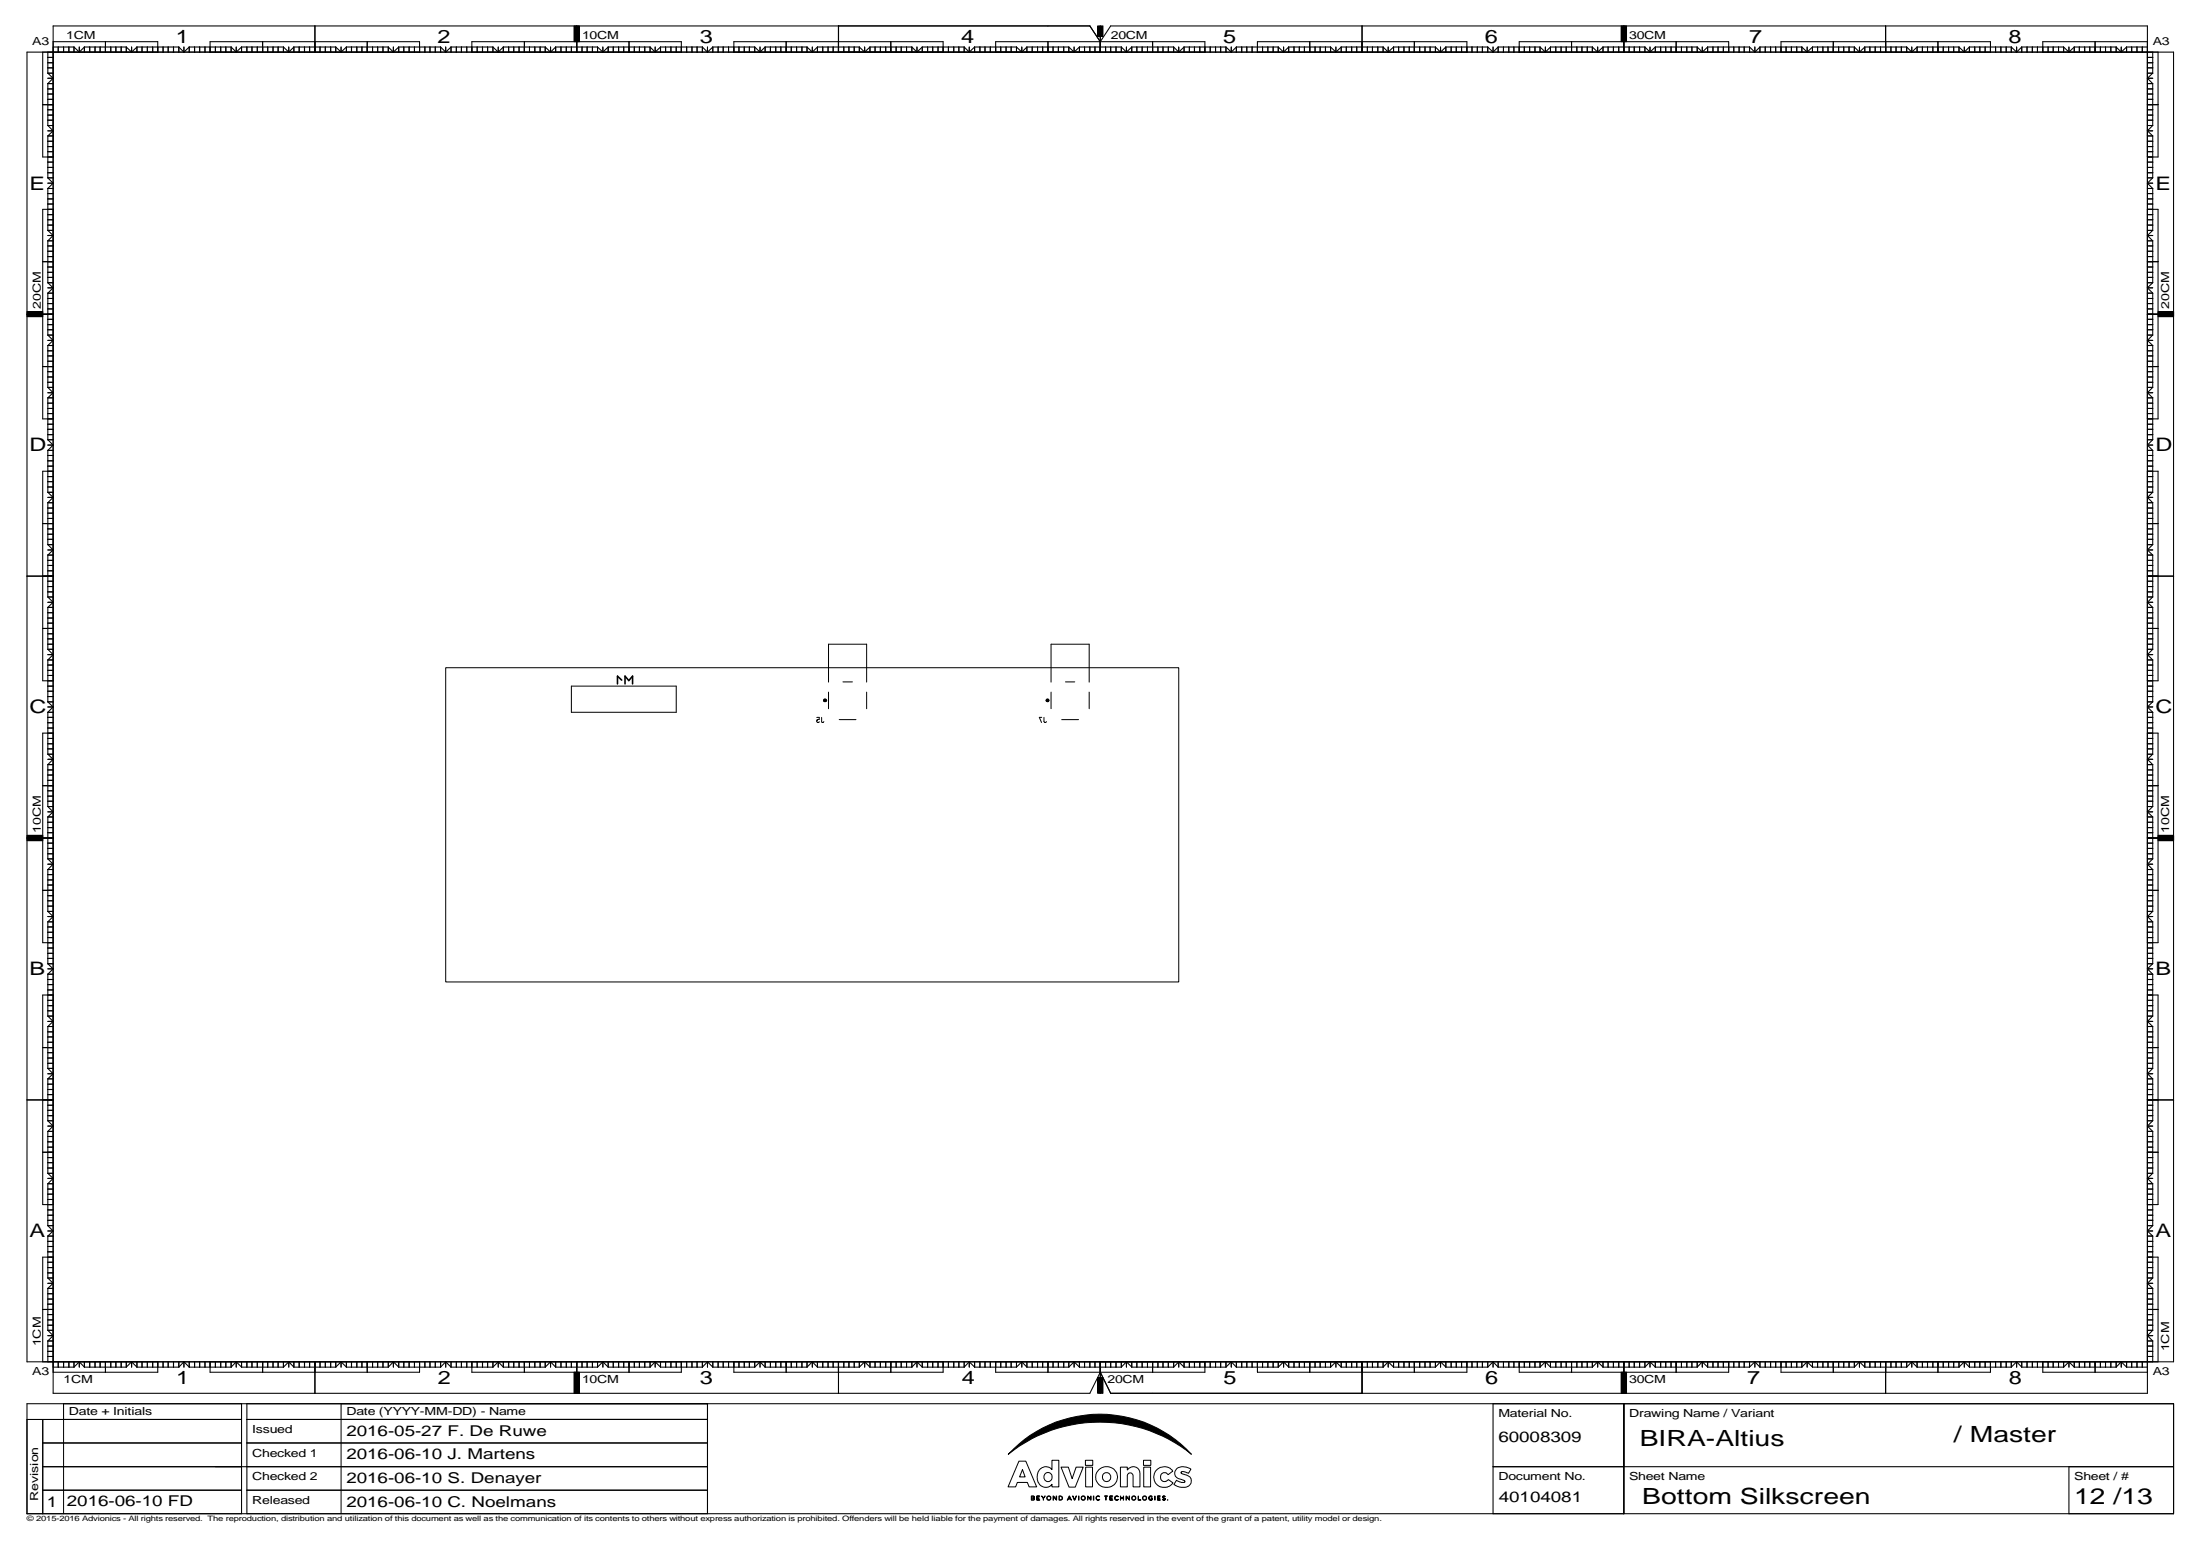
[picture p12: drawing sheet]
<svg xmlns="http://www.w3.org/2000/svg" width="420mm" height="297mm" viewBox="0 0 420 297" stroke-linecap="round" stroke-linejoin="round" font-family="sans-serif">
<g fill="none" stroke="#000" stroke-width=".19">
<path d="M85.1 127.5h140v60h-140zM109.1 131h20v5h-20zM156 136.9h.5v.4l-.4 .1M156.1 137.4h.1M156.1 137.4l-.1 .1 .1 .4h.3l.1-.1M156.9 136.9l.1 1 .3-.1M157.4 133.6h.3v.3h-.3zM158.2 130.2v-7.2h7.3v7.2M158.2 132.1v3.2M160.3 137.4h3.2M161 130.2h1.8M165.5 132.1v3.2"/>
<path d="M199 136.9h-.5l.4 1M199.4 136.9v.9l.1 .1 .3-.1M199.9 133.6h.3v.3h-.3zM200.7 130.2v-7.2h7.3v7.2M200.7 132.1v3.2M202.8 137.4h3.2M203.5 130.2h1.8M208 132.1v3.2M12.1 271v18M65.1 271v18M192.6 277.6a23.8 23.8 0 0 1 34.9 0 28 28 0 0 0-34.9 0zM194.6 278.9h1.3l2.1 4.9h-1.5l-.3-.8h-1.9l-.3 .8h-1.5z"/>
<path d="M207.3 278.8h1.4v.9h-1.4zM218.4 278.8h1.4v.9h-1.4zM195.3 280.5l.5 1.4h-1.1zM197 285.6h.5l.1 .2-.2 .2a.21 .21 0 0 1 .2 .2 .21 .21 0 0 1-.2 .2h-.4zM197 285.6l.4 .1 .1 .2-.5 .1zM197 286h.4l.1 .2-.5 .1zM198 285.6h.6h-.5v.4h.4h-.4v.3l.5 .1h-.6zM198.7 280.4a1.53 1.53 0 0 1 2 0l.2 .1v-1.7h1.3v5h-1.3v-.5l-.4 .4a1.7 1.7 0 0 1-1.8-.2 1.7 1.7 0 0 1-.6-1.8l.1-.6zM198.9 285.6l.4 .4 .3-.4-.3 .4v.4v-.4zM201.1 285.6l.6 .7 .1-.7v.8l-.6-.7-.1 .7zM202.3 285.6h.2a.4 .4 0 0 1 .4 .3 .4 .4 0 0 1-.3 .5h-.3zM202.3 285.6l.3 .1a.3 .3 0 0 1 .3 .1 .3 .3 0 0 1-.1 .4l-.5 .1z"/>
<path d="M202.6 280.1h1.4l.8 2.2 .7-2.2h1.4l-1.6 3.8h-1.1zM204.2 285.6l.4 .8-.1-.2h-.5l-.2 .2zM204.2 285.7l.3 .4h-.5zM204.8 285.6l.4 .7 .4-.7-.3 .8zM206 285.6l.1 .8zM207.3 280.1h1.3v3.7h-1.3zM207.7 285.6l.6 .7 .1-.7v.8l-.6-.7-.1 .7zM208.8 285.6l.1 .8zM209.5 285.6h.4l.1 .1h-.5l-.1 .5 .2 .1h.4l-.4 .1-.2-.2-.1-.4zM209.8 280.6a2.06 2.06 0 0 1 2.9-.2 2.06 2.06 0 0 1 .2 2.9 2.06 2.06 0 0 1-2.9 .2 1.98 1.98 0 0 1-.2-2.9zM210.9 285.6h.6h-.3v.8v-.8zM212 285.6h.5h-.5v.4h.5h-.5v.3l.5 .1h-.5z"/>
<path d="M214 280.1h1.3v.4a1.31 1.31 0 0 1 1.5-.5 1.31 1.31 0 0 1 .9 1.2v2.6h-1.3v-2.2l-.4-.4h-.4l-.3 .4v2.2h-1.3zM214 285.6v.4h.5l.1-.4v.8l-.1-.4h-.5v.4zM215 285.6l.6 .7 .1-.7v.8l-.6-.7-.1 .7zM217.4 285.6v.7l.5 .1h-.5zM218.4 280.1h1.3v3.7h-1.3zM219.5 285.6l.5 .1h-.5l.1 .6h.4v-.3h-.2h.3v.3l-.5 .1a.45 .45 0 0 1-.1-.8zM220.5 285.6l.1 .8zM220.8 280.8a1.98 1.98 0 0 1 3.2 0l-.9 .7-.4-.3-.5-.1-.5 .5v.8l.3 .3 .6 .1 .5-.4 .9 .7-.5 .5-.4 .2a2.07 2.07 0 0 1-2-.3 2.06 2.06 0 0 1-.3-2.7zM221.1 285.6h.5h-.5v.4h.5h-.5v.3l.5 .1h-.5zM222.1 285.6l.4 .1h-.4l.1 .2 .3 .1v.3h-.5h.5v-.3l-.5-.1zM223 286.3v.1zM224.7 280.4a2.46 2.46 0 0 1 2.7 .1l-.4 .8-.9-.4h-.4a.26 .26 0 0 0-.1 .4 .26 .26 0 0 0 .3 .1 1.72 1.72 0 0 1 1.6 1.3 1.31 1.31 0 0 1-1.2 1.2h-1l-1.1-.5 .5-.8 .9 .4h.6l.1-.1a1.13 1.13 0 0 0-1.1-.6 1.11 1.11 0 0 1-.5-1.9z"/>
<circle cx="200.1" cy="281.9" r=".83"/>
<circle cx="200.3" cy="286" r=".37"/>
<circle cx="200.3" cy="286" r=".42"/>
<circle cx="206.9" cy="286" r=".35"/>
<circle cx="206.9" cy="286" r=".4"/>
<circle cx="211.3" cy="282" r=".83"/>
<circle cx="213.3" cy="286" r=".38"/>
<circle cx="216.5" cy="286" r=".34"/>
<circle cx="216.5" cy="286" r=".4"/>
<circle cx="218.6" cy="286" r=".36"/>
<circle cx="218.6" cy="286" r=".42"/>
</g>
<g fill="none" stroke="#000" stroke-width=".2">
<path d="M5.2 9.9h409.9v250.1h-409.9zM8.2 9.9v20.1h1.9M8.2 20h1.9M9.1 9.9v4.1M9.1 16v8M9.1 16h1M9.1 17h1M9.1 17.9h1M9.1 13h1M9.1 14h1M9.1 11h1M9.1 12h1"/>
<path d="M9.1 14.9h1M9.1 19h1M9.1 14l1 .9M10.1 9h4M10.1 8h20v1.9M10.1 5h198l2 3 2-3h198v261h-198l-2-4-2 4h-198zM10.1 14.9l-1 1.1M11.1 9v.9M12.1 9v.9M13.2 9v.9M14.1 9v.9M14.1 9l1 .9"/>
<path d="M15.1 9v.9M16.1 9h8M16.1 9v.9M16.1 9l-1 .9M17.1 9v.9M18.1 9v.9M19.1 9v.9M20.1 8v1.9M21.2 9v.9M22.1 9v.9M23.1 9v.9M24.1 9v.9"/>
<path d="M24.1 9l1 .9M25.1 9v.9M26.2 9h8M26.2 9v.9M26.2 9l-1.1 .9M27.1 9v.9M28.1 9v.9M29.2 9v.9M31.1 9v.9M32.1 9v.9M33.1 9v.9M34.2 9l.9 .9"/>
<path d="M34.2 9v.9M35.1 9v.9M36.1 9h8M36.1 9v.9M36.1 9l-1 .9M37.2 9v.9M38.1 9v.9M39.1 9v.9M40.1 9.9v-1.9h40v1.9M41.1 9v.9M42.2 9v.9M43.1 9v.9"/>
<path d="M44.1 9v.9M44.1 9l1 .9M45.1 9v.9M46.1 9h8M46.1 9l-1 .9M46.1 9v.9M47.1 9v.9M48.1 9v.9M49.1 9v.9M50.2 8v1.9M51.1 9v.9M52.1 9v.9"/>
<path d="M53.1 9v.9M54.1 9v.9M54.1 9l1 .9M55.1 9v.9M56.1 9h8M56.1 9v.9M56.1 9l-1 .9M57.1 9v.9M58.2 9v.9M59.1 9v.9M60.1 5v4.9M61.1 9v.9"/>
<path d="M62.1 9v.9M63.1 9v.9M64.1 9v.9M64.1 9l1 .9M65.1 9v.9M66.2 9h8M66.2 9v.9M66.2 9l-1.1 .9M67.1 9v.9M68.1 9v.9M69.1 9v.9M70.1 8v1.9"/>
<path d="M71.2 9v.9M72.1 9v.9M73.1 9v.9M74.2 9v.9M74.2 9l.9 .9M75.1 9v.9M76.1 9h8M76.1 9v.9M76.1 9l-1 .9M77.1 9v.9M78.1 9v.9M79.2 9v.9"/>
<path d="M81.1 9v.9M82.1 9v.9M83.1 9v.9M84.1 9v.9M84.1 9l1 .9M85.1 9v.9M86.1 9h8M86.1 9v.9M86.1 9l-1 .9M87.2 9v.9M88.1 9v.9M89.1 9v.9"/>
<path d="M90.1 9.9v-1.9h40v1.9M91.1 9v.9M92.1 9v.9M93.1 9v.9M94.1 9v.9M94.1 9l1.1 .9M95.2 9v.9M96.1 9h8M96.1 9v.9M96.1 9l-.9 .9M97.1 9v.9M98.1 9v.9"/>
<path d="M99.1 9v.9M100.1 8v1.9M101.1 9v.9M102.1 9v.9M103.2 9v.9M104.1 9l1 .9M104.1 9v.9M105.1 9v.9M106.1 9h8M106.1 9v.9M106.1 9l-1 .9M107.1 9v.9"/>
<path d="M108.2 9v.9M109.1 9v.9M109.6 5h1v3h-1zM110.1 5v4.9M111.2 9v.9M112.1 9v.9M113.1 9v.9M114.1 9v.9M114.1 9l1 .9M115.1 9v.9M116.2 9h8M116.2 9v.9"/>
<path d="M116.2 9l-1.1 .9M117.1 9v.9M118.1 9v.9M119.1 9v.9M120.1 8v1.9M121.1 9v.9M122.1 9v.9M123.1 9v.9M124.2 9l.9 .9M124.2 9v.9M125.1 9v.9M126.1 9h8"/>
<path d="M126.1 9v.9M126.1 9l-1 .9M127.1 9v.9M128.1 9v.9M129.1 9v.9M131.1 9v.9M132.2 9v.9M133.1 9v.9M134.1 9l1 .9M134.1 9v.9M135.1 9v.9M136.1 9h8"/>
<path d="M136.1 9l-1 .9M136.1 9v.9M137.1 9v.9M138.1 9v.9M139.1 9v.9M140.2 9.9v-1.9h39.9v1.9M141.1 9v.9M142.1 9v.9M143.1 9v.9M144.1 9l1 .9M144.1 9v.9M145.1 9v.9"/>
<path d="M146.1 9h8M146.1 9l-1 .9M146.1 9v.9M147.1 9v.9M148.2 9v.9M149.1 9v.9M150.1 8v1.9M151.1 9v.9M152.1 9v.9M153.2 9v.9M154.1 9v.9M154.1 9l1 .9"/>
<path d="M155.1 9v.9M156.1 9h8M156.1 9v.9M156.1 9l-1 .9M157.1 9v.9M158.1 9v.9M159.1 9v.9M160.1 5v4.9M161.2 9v.9M162.1 9v.9M163.1 9v.9M164.1 9v.9"/>
<path d="M164.1 9l1 .9M165.1 9v.9M166.1 9h8M166.1 9v.9M166.1 9l-1 .9M167.1 9v.9M168.1 9v.9M169.2 9v.9M170.1 8v1.9M171.1 9v.9M172.1 9v.9M173.1 9v.9"/>
<path d="M174.1 9v.9M174.1 9l1 .9M175.1 9v.9M176.1 9h8M176.1 9l-1 .9M176.1 9v.9M177.2 9v.9M178.1 9v.9M179.1 9v.9M181.1 9v.9M182.1 9v.9M183.1 9v.9"/>
<path d="M184.1 9v.9M184.1 9l1 .9M185.1 9v.9M186.1 9h8M186.1 9v.9M186.1 9l-1 .9M187.1 9v.9M188.1 9v.9M189.1 9v.9M190.1 9.9v-1.9h40v1.9M191.1 9v.9M192.1 9v.9"/>
<path d="M193.1 9v.9M194.1 9v.9M194.1 9l1 .9M195.1 9v.9M196.1 9h8M196.1 9v.9M196.1 9l-1 .9M197.1 9v.9M198.2 9v.9M199.1 9v.9M200.1 8v1.9M201.1 9v.9"/>
<path d="M202.1 9v.9M203.1 9v.9M204.1 9v.9M204.1 9l1 .9M205.1 9v.9M206.2 9h8M206.2 9v.9M206.2 9l-1.1 .9M207.1 9v.9M208.1 9v.9M209.1 9v.9M209.6 5h1v1.9h-1z"/>
<path d="M210.1 5v4.9M211.1 9v.9M212.1 9v.9M213.1 9v.9M214.2 9v.9M214.2 9l.9 .9M215.1 9v.9M216.1 9h8M216.1 9v.9M216.1 9l-1 .9M217.1 9v.9M218.1 9v.9"/>
<path d="M219.1 9v.9M220.1 8v1.9M221.1 9v.9M222.1 9v.9M223.1 9v.9M224.1 9l1 .9M224.1 9v.9M225.1 9v.9M226.1 9h8M226.1 9l-1 .9M226.1 9v.9M227.1 9v.9"/>
<path d="M228.1 9v.9M229.1 9v.9M231.1 9v.9M232.1 9v.9M233.1 9v.9M234.1 9l1.1 .9M234.1 9v.9M235.2 9v.9M236.1 9h8M236.1 9l-.9 .9M236.1 9v.9M237.1 9v.9"/>
<path d="M238.1 9v.9M239.1 9v.9M240.1 9.9v-1.9h40.1v1.9M241.1 9v.9M242.1 9v.9M243.2 9v.9M244.1 9l1 .9M244.1 9v.9M245.1 9v.9M246.1 9h8M246.1 9l-1 .9M246.1 9v.9"/>
<path d="M247.1 9v.9M248.1 9v.9M249.1 9v.9M250.1 8v1.9M251.2 9v.9M252.1 9v.9M253.1 9v.9M254.1 9v.9M254.1 9l1 .9M255.1 9v.9M256.1 9h8M256.1 9v.9"/>
<path d="M256.1 9l-1 .9M257.1 9v.9M258.1 9v.9M259.1 9v.9M260.1 5v4.9M261.1 9v.9M262.1 9v.9M263.1 9v.9M264.1 9l1 .9M264.1 9v.9M265.1 9v.9M266.1 9h8"/>
<path d="M266.1 9l-1 .9M266.1 9v.9M267.1 9v.9M268.1 9v.9M269.1 9v.9M270.1 8v1.9M271.1 9v.9M272.1 9v.9M273.1 9v.9M274.1 9l1 .9M274.1 9v.9M275.1 9v.9"/>
<path d="M276.1 9h8M276.1 9l-1 .9M276.1 9v.9M277.1 9v.9M278.1 9v.9M279.1 9v.9M281.1 9v.9M282.1 9v.9M283.1 9v.9M284.1 9l1 .9M284.1 9v.9M285.1 9v.9"/>
<path d="M286.1 9h8M286.1 9v.9M286.1 9l-1 .9M287.1 9v.9M288.2 9v.9M289.1 9v.9M290.1 9.9v-1.9h40v1.9M291.1 9v.9M292.1 9v.9M293.1 9v.9M294.1 9v.9M294.1 9l1 .9"/>
<path d="M295.1 9v.9M296.1 9h8M296.1 9v.9M296.1 9l-1 .9M297.1 9v.9M298.1 9v.9M299.1 9v.9M300.1 8v1.9M301.1 9v.9M302.1 9v.9M303.1 9v.9M304.1 9l1 .9"/>
<path d="M304.1 9v.9M305.1 9v.9M306.1 9h8M306.1 9l-1 .9M306.1 9v.9M307.1 9v.9M308.1 9v.9M309.1 9v.9M309.6 5h1v3h-1zM310.1 5v4.9M311.1 9v.9M312.1 9v.9"/>
<path d="M313.1 9v.9M314.1 9v.9M314.1 9l1 .9M315.1 9v.9M316.1 9h8M316.1 9v.9M316.1 9l-1 .9M317.1 9v.9M318.1 9v.9M319.1 9v.9M320.1 8v1.9M321.1 9v.9"/>
<path d="M322.1 9v.9M323.1 9v.9M324.1 9l1 .9M324.1 9v.9M325.1 9v.9M326.1 9h8M326.1 9l-1 .9M326.1 9v.9M327.1 9v.9M328.1 9v.9M329.1 9v.9M331.1 9v.9"/>
<path d="M332.1 9v.9M333.1 9v.9M334.1 9l1 .9M334.1 9v.9M335.1 9v.9M336.1 9h8M336.1 9l-1 .9M336.1 9v.9M337.1 9v.9M338.1 9v.9M339.1 9v.9M340.1 9.9v-1.9h40v1.9"/>
<path d="M341.1 9v.9M342.1 9v.9M343.1 9v.9M344.1 9l1 .9M344.1 9v.9M345.1 9v.9M346.1 9h8M346.1 9l-1 .9M346.1 9v.9M347.1 9v.9M348.1 9v.9M349.1 9v.9"/>
<path d="M350.1 8v1.9M351.1 9v.9M352.1 9v.9M353.1 9v.9M354.1 9v.9M354.1 9l1 .9M355.1 9v.9M356.1 9h8M356.1 9v.9M356.1 9l-1 .9M357.1 9v.9M358.1 9v.9"/>
<path d="M359.1 9v.9M360.1 5v4.9M361.1 9v.9M362.1 9v.9M363.1 9v.9M364.1 9v.9M364.1 9l1 .9M365.1 9v.9M366.1 9h8M366.1 9v.9M366.1 9l-1 .9M367.1 9v.9"/>
<path d="M368.1 9v.9M369.1 9v.9M370.1 8v1.9M371.1 9v.9M372.1 9v.9M373.1 9v.9M374.1 9v.9M374.1 9l1 .9M375.1 9v.9M376.1 9h8M376.1 9v.9M376.1 9l-1 .9"/>
<path d="M377.1 9v.9M378.1 9v.9M379.1 9v.9M381.1 9v.9M382.1 9v.9M383.1 9v.9M384.1 9v.9M384.1 9l1 .9M385.1 9v.9M386.1 9h8M386.1 9v.9M386.1 9l-1 .9"/>
<path d="M387.1 9v.9M388.1 9v.9M389.1 9v.9M391.1 9v.9M392.1 9v.9M393.1 9v.9M394.1 9v.9M394.1 9l1 .9M395.1 9v.9M396.1 9h8M396.1 9l-1 .9M396.1 9v.9"/>
<path d="M397.1 9v.9M398.1 9v.9M399.1 9v.9M400.1 8v1.9M401.1 9v.9M402.1 9v.9M403.1 9v.9M404.1 9v.9M404.1 9l1 .9M405.1 9v.9M406.1 9h4M406.1 9v.9"/>
<path d="M406.1 9l-1 .9M407.1 9v.9M408.1 9v.9M409.1 9v.9M410.1 8h-20v1.9M410.1 14.9l1 1.1M410.1 16h1M410.1 17h1M410.1 17.9h1M410.1 13h1M410.1 14h1M410.1 11h1"/>
<path d="M410.1 12h1M410.1 14.9h1M410.1 20h2M410.1 19h1M411.1 9.9v4.1M411.1 16v8M411.1 14l-1 .9M412.1 9.9v20.1h-2M9.1 26v8M9.1 36v8M9.1 36h1M9.1 37h1"/>
<path d="M9.1 38h1M9.1 33h1M9.1 34h1M9.1 30.9h1M9.1 32h1M9.1 35h1M9.1 29h1M9.1 28h1M9.1 26h1M9.1 27h1M9.1 21h1M9.1 22h1"/>
<path d="M9.1 22.9h1M9.1 34l1 1M9.1 24h1M9.1 38.9h1M9.1 25h1M9.1 24l1 1M10.1 40h-1.9v40h1.9M10.1 35l-1 1M10.1 25l-1 1M410.1 40h2v40h-2M410.1 35l1 1M410.1 36h1"/>
<path d="M410.1 37h1M410.1 38h1M410.1 33h1M410.1 34h1M410.1 30.9h1M410.1 32h1M410.1 35h1M410.1 29h1M410.1 28h1M410.1 26h1M410.1 27h1M410.1 21h1"/>
<path d="M410.1 22h1M410.1 22.9h1M410.1 24h1M410.1 38.9h1M410.1 25l1 1M410.1 25h1M411.1 26v8M411.1 36v8M411.1 34l-1 1M411.1 24l-1 1M5.2 59.5h3v1h-3zM5.2 60h4.9"/>
<path d="M8.2 50h1.9M9.1 46v8M9.1 56v8M9.1 49h1M9.1 48h1M9.1 46h1M9.1 46.9h1M9.1 42h1M9.1 43h1M9.1 41h1M9.1 56h1M9.1 57h1"/>
<path d="M9.1 58h1M9.1 53h1M9.1 54h1M9.1 51h1M9.1 52h1M9.1 54.9h1M9.1 44l1 1M9.1 44h1M9.1 45h1M9.1 54l1 .9M9.1 59h1M10.1 45l-1 1"/>
<path d="M10.1 54.9l-1 1.1M410.1 60h5M410.1 49h1M410.1 50h2M410.1 48h1M410.1 46h1M410.1 46.9h1M410.1 42h1M410.1 43h1M410.1 41h1M410.1 54.9l1 1.1M410.1 56h1"/>
<path d="M410.1 57h1M410.1 58h1M410.1 53h1M410.1 54h1M410.1 51h1M410.1 52h1M410.1 54.9h1M410.1 44h1M410.1 45h1M410.1 59h1M410.1 45l1 1M411.1 46v8"/>
<path d="M411.1 56v8M411.1 54l-1 .9M411.1 44l-1 1M412.1 59.5h3v1h-3zM8.2 70h1.9M9.1 74l1 1M9.1 74h1M9.1 66v8M9.1 75.9v8M9.1 72h1M9.1 71h1M9.1 67.9h1"/>
<path d="M9.1 67h1M9.1 75h1M9.1 75.9h1M9.1 61h1M9.1 79h1M9.1 78h1M9.1 73h1M9.1 62.9h1M9.1 62h1M9.1 77h1M9.1 69h1M9.1 64h1"/>
<path d="M9.1 64l1 1M9.1 65h1M9.1 66h1M10.1 75l-1 .9M10.1 65l-1 1M410.1 74h1M410.1 72h1M410.1 71h1M410.1 67.9h1M410.1 67h1M410.1 75h1M410.1 75.9h1"/>
<path d="M410.1 61h1M410.1 70h2M410.1 79h1M410.1 78h1M410.1 73h1M410.1 62.9h1M410.1 62h1M410.1 77h1M410.1 69h1M410.1 64h1M410.1 65h1M410.1 66h1"/>
<path d="M410.1 65l1 1M410.1 75l1 .9M411.1 66v8M411.1 75.9v8M411.1 64l-1 1M411.1 74l-1 1M8.2 99.9h1.9M9.1 86v8M9.1 96v8M9.1 87h1M9.1 86h1M9.1 94l1 1"/>
<path d="M9.1 94h1M9.1 99h1M9.1 98h1M9.1 97h1M9.1 93h1M9.1 95h1M9.1 96h1M9.1 83h1M9.1 82h1M9.1 89h1M9.1 88h1M9.1 91.9h1"/>
<path d="M9.1 91h1M9.1 85h1M9.1 83.9h1M9.1 81h1M9.1 83.9l1 1.1M10.1 90h-1.9v40h1.9M10.1 95l-1 1M10.1 85l-1 1M410.1 99.9h2M410.1 90h2v40h-2M410.1 87h1M410.1 86h1"/>
<path d="M410.1 94h1M410.1 99h1M410.1 98h1M410.1 97h1M410.1 93h1M410.1 95h1M410.1 96h1M410.1 83h1M410.1 82h1M410.1 89h1M410.1 88h1M410.1 91.9h1"/>
<path d="M410.1 91h1M410.1 85h1M410.1 83.9h1M410.1 81h1M410.1 85l1 1M410.1 95l1 1M411.1 83.9l-1 1.1M411.1 86v8M411.1 96v8M411.1 94l-1 1M5.2 110h4.9M8.2 120h1.9"/>
<path d="M9.1 106v8M9.1 116v8M9.1 104l1 1M9.1 104h1M9.1 109h1M9.1 107.9h1M9.1 107h1M9.1 106h1M9.1 105h1M9.1 103h1M9.1 102h1M9.1 101h1"/>
<path d="M9.1 115h1M9.1 114h1M9.1 111h1M9.1 112h1M9.1 113h1M9.1 117h1M9.1 118h1M9.1 116h1M9.1 119h1M9.1 114l1 1M10.1 105l-1 1M10.1 115l-1 1"/>
<path d="M410.1 104h1M410.1 109h1M410.1 107.9h1M410.1 107h1M410.1 106h1M410.1 105h1M410.1 110h5M410.1 103h1M410.1 102h1M410.1 101h1M410.1 105l1 1M410.1 120h2"/>
<path d="M410.1 115h1M410.1 114h1M410.1 111h1M410.1 112h1M410.1 113h1M410.1 117h1M410.1 118h1M410.1 115l1 1M410.1 116h1M410.1 119h1M411.1 106v8M411.1 116v8"/>
<path d="M411.1 104l-1 1M411.1 114l-1 1M9.1 126v8M9.1 136v8M9.1 121h1M9.1 122h1M9.1 123h1M9.1 126h1M9.1 127h1M9.1 128h1M9.1 128.9h1M9.1 135h1"/>
<path d="M9.1 134h1M9.1 131h1M9.1 132h1M9.1 133h1M9.1 136.9h1M9.1 138h1M9.1 136h1M9.1 134l1 1M9.1 124h1M9.1 139h1M9.1 125h1M9.1 124l1 1"/>
<path d="M10.1 140h-1.9v40h1.9M10.1 135l-1 1M10.1 125l-1 1M410.1 140h2v40h-2M410.1 121h1M410.1 122h1M410.1 123h1M410.1 126h1M410.1 127h1M410.1 128h1M410.1 128.9h1M410.1 135h1"/>
<path d="M410.1 134h1M410.1 131h1M410.1 132h1M410.1 133h1M410.1 136.9h1M410.1 138h1M410.1 135l1 1M410.1 136h1M410.1 124h1M410.1 139h1M410.1 125h1M410.1 125l1 1"/>
<path d="M411.1 126v8M411.1 136v8M411.1 134l-1 1M411.1 124l-1 1M5.2 159.5h3v1h-3zM5.2 160h4.9M8.2 150h1.9M9.1 146v8M9.1 156v8M9.1 155h1M9.1 154h1M9.1 151h1"/>
<path d="M9.1 152h1M9.1 153h1M9.1 157h1M9.1 158h1M9.1 156h1M9.1 141h1M9.1 142h1M9.1 143h1M9.1 146h1M9.1 147h1M9.1 148h1M9.1 149h1"/>
<path d="M9.1 144l1 .9M9.1 144h1M9.1 144.9h1M9.1 154l1 1M9.1 159h1M10.1 144.9l-1 1.1M10.1 155l-1 1M410.1 160h5M410.1 155h1M410.1 154h1M410.1 151h1M410.1 152h1"/>
<path d="M410.1 153h1M410.1 157h1M410.1 158h1M410.1 155l1 1M410.1 156h1M410.1 150h2M410.1 141h1M410.1 142h1M410.1 143h1M410.1 146h1M410.1 147h1M410.1 148h1"/>
<path d="M410.1 149h1M410.1 144h1M410.1 144.9h1M410.1 159h1M410.1 144.9l1 1.1M411.1 146v8M411.1 156v8M411.1 154l-1 1M411.1 144l-1 .9M412.1 159.5h3v1h-3zM8.2 170h1.9M9.1 166v8"/>
<path d="M9.1 176v8M9.1 171h1M9.1 172h1M9.1 173h1M9.1 176h1M9.1 177h1M9.1 178h1M9.1 179h1M9.1 165h1M9.1 164h1M9.1 161h1M9.1 162h1"/>
<path d="M9.1 163h1M9.1 167h1M9.1 168h1M9.1 166h1M9.1 169h1M9.1 174h1M9.1 175h1M9.1 164l1 1M9.1 174l1 1M10.1 165l-1 1M10.1 175l-1 1M410.1 170h2"/>
<path d="M410.1 171h1M410.1 172h1M410.1 173h1M410.1 176h1M410.1 177h1M410.1 178h1M410.1 179h1M410.1 165h1M410.1 164h1M410.1 161h1M410.1 162h1M410.1 163h1"/>
<path d="M410.1 167h1M410.1 168h1M410.1 165l1 1M410.1 166h1M410.1 169h1M410.1 174h1M410.1 175h1M410.1 175l1 1M411.1 166v8M411.1 176v8M411.1 164l-1 1M411.1 174l-1 1"/>
<path d="M8.2 200h1.9M9.1 186v8M9.1 196v8M9.1 191h1M9.1 192h1M9.1 193h1M9.1 196h1M9.1 197h1M9.1 198h1M9.1 199h1M9.1 185h1M9.1 184h1"/>
<path d="M9.1 181h1M9.1 182h1M9.1 183h1M9.1 187h1M9.1 188h1M9.1 186h1M9.1 194l1 1M9.1 194h1M9.1 195h1M9.1 184l1 1M9.1 189h1M10.1 189.9h-1.9v40.1h1.9"/>
<path d="M10.1 195l-1 1M10.1 185l-1 1M410.1 189.9h2v40.1h-2M410.1 200h2M410.1 191h1M410.1 192h1M410.1 193h1M410.1 196h1M410.1 197h1M410.1 198h1M410.1 199h1M410.1 185h1"/>
<path d="M410.1 184h1M410.1 181h1M410.1 182h1M410.1 183h1M410.1 187h1M410.1 188h1M410.1 185l1 1M410.1 186h1M410.1 194h1M410.1 195h1M410.1 189h1M410.1 195l1 1"/>
<path d="M411.1 194l-1 1M411.1 186v8M411.1 196v8M411.1 184l-1 1M5.2 210h4.9M8.2 220h1.9M9.1 206v8M9.1 216v8M9.1 205h1M9.1 204h1M9.1 201h1M9.1 202h1"/>
<path d="M9.1 203h1M9.1 207h1M9.1 208h1M9.1 206h1M9.1 216h1M9.1 217h1M9.1 218h1M9.1 213h1M9.1 214h1M9.1 211h1M9.1 212h1M9.1 215h1"/>
<path d="M9.1 204l1 1M9.1 209h1M9.1 219h1M9.1 214l1 1M10.1 205l-1 1M10.1 215l-1 1M410.1 210h5M410.1 205h1M410.1 204h1M410.1 201h1M410.1 202h1M410.1 203h1"/>
<path d="M410.1 207h1M410.1 208h1M410.1 205l1 1M410.1 206h1M410.1 215l1 1M410.1 216h1M410.1 217h1M410.1 218h1M410.1 213h1M410.1 214h1M410.1 211h1M410.1 212h1"/>
<path d="M410.1 215h1M410.1 220h2M410.1 209h1M410.1 219h1M411.1 206v8M411.1 216v8M411.1 204l-1 1M411.1 214l-1 1M9.1 226v8M9.1 236v8M9.1 236h1M9.1 237h1"/>
<path d="M9.1 238h1M9.1 233h1M9.1 234h1M9.1 231h1M9.1 232h1M9.1 235h1M9.1 229h1M9.1 228h1M9.1 226h1M9.1 227h1M9.1 222h1M9.1 223h1"/>
<path d="M9.1 221h1M9.1 234l1 1M9.1 224h1M9.1 239h1M9.1 225h1M9.1 224l1 1M10.1 240h-1.9v20M10.1 235l-1 1M10.1 225l-1 1M410.1 240h2v20M410.1 235l1 1M410.1 236h1"/>
<path d="M410.1 237h1M410.1 238h1M410.1 233h1M410.1 234h1M410.1 231h1M410.1 232h1M410.1 235h1M410.1 229h1M410.1 228h1M410.1 226h1M410.1 227h1M410.1 222h1"/>
<path d="M410.1 223h1M410.1 221h1M410.1 224h1M410.1 239h1M410.1 225l1 1M410.1 225h1M411.1 226v8M411.1 236v8M411.1 234l-1 1M411.1 224l-1 1M8.2 250h1.9M9.1 246v8"/>
<path d="M9.1 256v4M9.1 249h1M9.1 248h1M9.1 246h1M9.1 247h1M9.1 242h1M9.1 243h1M9.1 241h1M9.1 256h1M9.1 257h1M9.1 258h1M9.1 253h1"/>
<path d="M9.1 254h1M9.1 251h1M9.1 252h1M9.1 255h1M9.1 244l1 1M9.1 244h1M9.1 245h1M9.1 254l1 1M9.1 259h1M10.1 245l-1 1M10.1 255l-1 1M11.1 260v1"/>
<path d="M12.1 260v1M13.2 260v1M14.1 260v1M15.1 260v1M15.1 260l1 1M15.1 260l-1 1M16.1 260v1M17.1 260v1M18.1 260v1M19.1 260v1M20.1 260v2M21.2 260v1"/>
<path d="M22.1 260v1M23.1 260v1M24.1 260v1M25.1 260v1M25.1 260l1.1 1M25.1 260l-1 1M26.2 260v1M27.1 260v1M28.1 260v1M29.2 260v1M30.1 260v2h-20M31.1 260v1"/>
<path d="M32.1 260v1M33.1 260v1M34.2 260v1M35.1 260v1M35.1 260l1 1M35.1 260l-.9 1M36.1 260v1M37.2 260v1M38.1 260v1M39.1 260v1M40.1 260v2h40v-2M41.1 260v1"/>
<path d="M42.2 260v1M43.1 260v1M44.1 260v1M45.1 260v1M45.1 260l1 1M45.1 260l-1 1M46.1 260v1M47.1 260v1M48.1 260v1M49.1 260v1M50.2 260v2M51.1 260v1"/>
<path d="M52.1 260v1M53.1 260v1M54.1 260v1M55.1 260v1M55.1 260l1 1M55.1 260l-1 1M56.1 260v1M57.1 260v1M58.2 260v1M59.1 260v1M60.1 260v6M61.1 260v1"/>
<path d="M62.1 260v1M63.1 260v1M64.1 260v1M65.1 260l-1 1M65.1 260v1M65.1 260l1.1 1M66.2 260v1M67.1 260v1M68.1 260v1M69.1 260v1M70.1 260v2M71.2 260v1"/>
<path d="M72.1 260v1M73.1 260v1M74.2 260v1M75.1 260l-.9 1M75.1 260v1M75.1 260l1 1M76.1 260v1M77.1 260v1M78.1 260v1M79.2 260v1M81.1 260v1M82.1 260v1"/>
<path d="M83.1 260v1M84.1 260v1M85.1 260l-1 1M85.1 260v1M85.1 260l1 1M86.1 260v1M87.2 260v1M88.1 260v1M89.1 260v1M90.1 260v2h40v-2M91.1 260v1M92.1 260v1"/>
<path d="M93.1 260v1M94.1 260v1M95.2 260l-1.1 1M95.2 260v1M95.2 260l.9 1M96.1 260v1M97.1 260v1M98.1 260v1M99.1 260v1M100.1 260v2M101.1 260v1M102.1 260v1"/>
<path d="M103.2 260v1M104.1 260v1M105.1 260v1M105.1 260l1 1M105.1 260l-1 1M106.1 260v1M107.1 260v1M108.2 260v1M109.1 260v1M110.1 260v6M111.2 260v1M112.1 260v1"/>
<path d="M113.1 260v1M114.1 260v1M115.1 260v1M115.1 260l1.1 1M115.1 260l-1 1M116.2 260v1M117.1 260v1M118.1 260v1M119.1 260v1M120.1 260v2M121.1 260v1M122.1 260v1"/>
<path d="M123.1 260v1M124.2 260v1M125.1 260v1M125.1 260l-.9 1M125.1 260l1 1M126.1 260v1M127.1 260v1M128.1 260v1M129.1 260v1M131.1 260v1M132.2 260v1M133.1 260v1"/>
<path d="M134.1 260v1M135.1 260v1M135.1 260l1 1M135.1 260l-1 1M136.1 260v1M137.1 260v1M138.1 260v1M139.1 260v1M140.2 260v2h39.9v-2M141.1 260v1M142.1 260v1M143.1 260v1"/>
<path d="M144.1 260v1M145.1 260v1M145.1 260l1 1M145.1 260l-1 1M146.1 260v1M147.1 260v1M148.2 260v1M149.1 260v1M150.1 260v2M151.1 260v1M152.1 260v1M153.2 260v1"/>
<path d="M154.1 260v1M155.1 260v1M155.1 260l1 1M155.1 260l-1 1M156.1 260v1M157.1 260v1M158.1 260v1M159.1 260v1M160.1 260v6M161.2 260v1M162.1 260v1M163.1 260v1"/>
<path d="M164.1 260v1M165.1 260l-1 1M165.1 260v1M165.1 260l1 1M166.1 260v1M167.1 260v1M168.1 260v1M169.2 260v1M170.1 260v2M171.1 260v1M172.1 260v1M173.1 260v1"/>
<path d="M174.1 260v1M175.1 260v1M175.1 260l1 1M175.1 260l-1 1M176.1 260v1M177.2 260v1M178.1 260v1M179.1 260v1M181.1 260v1M182.1 260v1M183.1 260v1M184.1 260v1"/>
<path d="M185.1 260v1M185.1 260l1 1M185.1 260l-1 1M186.1 260v1M187.1 260v1M188.1 260v1M189.1 260v1M190.1 260v2h40v-2M191.1 260v1M192.1 260v1M193.1 260v1M194.1 260v1"/>
<path d="M195.1 260v1M195.1 260l1 1M195.1 260l-1 1M196.1 260v1M197.1 260v1M198.2 260v1M199.1 260v1M200.1 260v2M201.1 260v1M202.1 260v1M203.1 260v1M204.1 260v1"/>
<path d="M205.1 260l-1 1M205.1 260v1M205.1 260l1.1 1M206.2 260v1M207.1 260v1M208.1 260v1M209.1 260v1M210.1 260v6M211.1 260v1M212.1 260v1M213.1 260v1M214.2 260v1"/>
<path d="M215.1 260l-.9 1M215.1 260v1M215.1 260l1 1M216.1 260v1M217.1 260v1M218.1 260v1M219.1 260v1M220.1 260v2M221.1 260v1M222.1 260v1M223.1 260v1M224.1 260v1"/>
<path d="M225.1 260v1M225.1 260l-1 1M225.1 260l1 1M226.1 260v1M227.1 260v1M228.1 260v1M229.1 260v1M231.1 260v1M232.1 260v1M233.1 260v1M234.1 260v1M235.2 260v1"/>
<path d="M235.2 260l-1.1 1M235.2 260l.9 1M236.1 260v1M237.1 260v1M238.1 260v1M239.1 260v1M240.1 260v2h40.1v-2M241.1 260v1M242.1 260v1M243.2 260v1M244.1 260v1M245.1 260v1"/>
<path d="M245.1 260l-1 1M245.1 260l1 1M246.1 260v1M247.1 260v1M248.1 260v1M249.1 260v1M250.1 260v2M251.2 260v1M252.1 260v1M253.1 260v1M254.1 260v1M255.1 260l-1 1"/>
<path d="M255.1 260v1M255.1 260l1 1M256.1 260v1M257.1 260v1M258.1 260v1M259.1 260v1M260.1 260v6M261.1 260v1M262.1 260v1M263.1 260v1M264.1 260v1M265.1 260v1"/>
<path d="M265.1 260l1 1M265.1 260l-1 1M266.1 260v1M267.1 260v1M268.1 260v1M269.1 260v1M270.1 260v2M271.1 260v1M272.1 260v1M273.1 260v1M274.1 260v1M275.1 260v1"/>
<path d="M275.1 260l1 1M275.1 260l-1 1M276.1 260v1M277.1 260v1M278.1 260v1M279.1 260v1M281.1 260v1M282.1 260v1M283.1 260v1M284.1 260v1M285.1 260v1M285.1 260l1 1"/>
<path d="M285.1 260l-1 1M286.1 260v1M287.1 260v1M288.2 260v1M289.1 260v1M290.1 260v2h40v-2M291.1 260v1M292.1 260v1M293.1 260v1M294.1 260v1M295.1 260v1M295.1 260l1 1"/>
<path d="M295.1 260l-1 1M296.1 260v1M297.1 260v1M298.1 260v1M299.1 260v1M300.1 260v2M301.1 260v1M302.1 260v1M303.1 260v1M304.1 260v1M305.1 260v1M305.1 260l1 1"/>
<path d="M305.1 260l-1 1M306.1 260v1M307.1 260v1M308.1 260v1M309.1 260v1M310.1 260v6M311.1 260v1M312.1 260v1M313.1 260v1M314.1 260v1M315.1 260l-1 1M315.1 260v1"/>
<path d="M315.1 260l1 1M316.1 260v1M317.1 260v1M318.1 260v1M319.1 260v1M320.1 260v2M321.1 260v1M322.1 260v1M323.1 260v1M324.1 260v1M325.1 260v1M325.1 260l1 1"/>
<path d="M325.1 260l-1 1M326.1 260v1M327.1 260v1M328.1 260v1M329.1 260v1M331.1 260v1M332.1 260v1M333.1 260v1M334.1 260v1M335.1 260v1M335.1 260l-1 1M335.1 260l1 1"/>
<path d="M336.1 260v1M337.1 260v1M338.1 260v1M339.1 260v1M340.1 260v2h40v-2M341.1 260v1M342.1 260v1M343.1 260v1M344.1 260v1M345.1 260v1M345.1 260l1 1M345.1 260l-1 1"/>
<path d="M346.1 260v1M347.1 260v1M348.1 260v1M349.1 260v1M350.1 260v2M351.1 260v1M352.1 260v1M353.1 260v1M354.1 260v1M355.1 260v1M355.1 260l1 1M355.1 260l-1 1"/>
<path d="M356.1 260v1M357.1 260v1M358.1 260v1M359.1 260v1M360.1 260v6M361.1 260v1M362.1 260v1M363.1 260v1M364.1 260v1M365.1 260v1M365.1 260l1 1M365.1 260l-1 1"/>
<path d="M366.1 260v1M367.1 260v1M368.1 260v1M369.1 260v1M370.1 260v2M371.1 260v1M372.1 260v1M373.1 260v1M374.1 260v1M375.1 260v1M375.1 260l1 1M375.1 260l-1 1"/>
<path d="M376.1 260v1M377.1 260v1M378.1 260v1M379.1 260v1M381.1 260v1M382.1 260v1M383.1 260v1M384.1 260v1M385.1 260v1M385.1 260l1 1M385.1 260l-1 1M386.1 260v1"/>
<path d="M387.1 260v1M388.1 260v1M389.1 260v1M390.1 260v2h20M391.1 260v1M392.1 260v1M393.1 260v1M394.1 260v1M395.1 260v1M395.1 260l1 1M395.1 260l-1 1M396.1 260v1"/>
<path d="M397.1 260v1M398.1 260v1M399.1 260v1M400.1 260v2M401.1 260v1M402.1 260v1M403.1 260v1M404.1 260v1M405.1 260v1M405.1 260l1 1M405.1 260l-1 1M406.1 260v1"/>
<path d="M407.1 260v1M408.1 260v1M409.1 260v1M410.1 249h1M410.1 250h2M410.1 248h1M410.1 246h1M410.1 247h1M410.1 242h1M410.1 243h1M410.1 241h1M410.1 255l1 1"/>
<path d="M410.1 256h1M410.1 257h1M410.1 258h1M410.1 253h1M410.1 254h1M410.1 251h1M410.1 252h1M410.1 255h1M410.1 244h1M410.1 245h1M410.1 259h1M410.1 245l1 1"/>
<path d="M411.1 246v8M411.1 256v4M411.1 244l-1 1M411.1 254l-1 1M5.2 268h409.9v21h-409.9zM5.2 271h40.9M8.2 271v18M8.2 280h126.9M8.2 275.5h37.9M10.1 261h4M12.1 268v3M16.1 261h8"/>
<path d="M26.2 261h8M36.1 261h8M46.1 268v21M46.1 261h8M47.1 268v21M47.1 271h88M47.1 275.5h88M56.1 261h8M65.1 268v3M66.2 261h8M76.1 261h8M86.1 261h8"/>
<path d="M96.1 261h8M106.1 261h8M109.6 262h1v4h-1zM116.2 261h8M126.1 261h8M135.1 268v21M136.1 261h8M146.1 261h8M156.1 261h8M166.1 261h8M176.1 261h8M186.1 261h8"/>
<path d="M196.1 261h8M206.2 261h8M209.6 263h1v3h-1zM216.1 261h8M226.1 261h8M236.1 261h8M246.1 261h8M256.1 261h8M266.1 261h8M276.1 261h8M285.1 268v21M285.1 280h130"/>
<path d="M286.1 261h8M296.1 261h8M306.1 261h8M309.6 262h1v4h-1zM310.1 268v21M316.1 261h8M326.1 261h8M336.1 261h8M346.1 261h8M356.1 261h8M366.1 261h8M376.1 261h8"/>
<path d="M386.1 261h8M395.1 280v9M396.1 261h8M406.1 261h4M8.2 284.5h37.9M47.1 284.5h88"/>
</g>
<g fill="#000">
<path d="M109.6 5h1v3h-1z" fill-rule="evenodd"/>
<path d="M209.6 5h1v1.9h-1z" fill-rule="evenodd"/>
<path d="M309.6 5h1v3h-1z" fill-rule="evenodd"/>
<path d="M5.2 59.5h3v1h-3z" fill-rule="evenodd"/>
<path d="M412.1 59.5h3v1h-3z" fill-rule="evenodd"/>
<path d="M157.4 133.6h.3v.3h-.3z" fill-rule="evenodd"/>
<path d="M199.9 133.6h.3v.3h-.3z" fill-rule="evenodd"/>
<path d="M5.2 159.5h3v1h-3z" fill-rule="evenodd"/>
<path d="M412.1 159.5h3v1h-3z" fill-rule="evenodd"/>
<path d="M109.6 262h1v4h-1z" fill-rule="evenodd"/>
<path d="M209.6 263h1v3h-1z" fill-rule="evenodd"/>
<path d="M192.6 277.6a23.8 23.8 0 0 1 34.9 0 28 28 0 0 0-34.9 0z" fill-rule="evenodd"/>
<path d="M309.6 262h1v4h-1z" fill-rule="evenodd"/>
</g>
<g fill="none" stroke="#000" stroke-width=".4">
<circle cx="157.6" cy="133.7" r=".19"/>
<circle cx="200.1" cy="133.7" r=".17"/>
</g>
<path d="M118.7 129.8l-.8-.7v1.5M119.4 130.6v-1.5l.7 .8 .7-.8v1.5" fill="none" stroke="#000" stroke-width=".3"/>
<g font-size="4.3">
<text x="313.2" y="276">BIRA-Altius</text>
<text x="373.2" y="275.3">/ Master</text>
<text x="313.6" y="287.1">Bottom Silkscreen</text>
<text x="396.1" y="287.1">12 /13</text>
</g>
<g font-size="3.6">
<text x="33.6" y="8.3">1</text>
<text x="83.6" y="8.3">2</text>
<text x="133.6" y="8.2">3</text>
<text x="183.5" y="8.3">4</text>
<text x="233.6" y="8.3">5</text>
<text x="283.6" y="8.3">6</text>
<text x="334.1" y="8.3">7</text>
<text x="383.6" y="8.3">8</text>
<text x="5.7" y="36.2">E</text>
<text x="411.6" y="36.2">E</text>
<text x="5.7" y="86.2">D</text>
<text x="411.6" y="86.2">D</text>
<text x="5.7" y="136.2">C</text>
<text x="411.6" y="136.2">C</text>
<text x="5.7" y="186.2">B</text>
<text x="411.6" y="186.2">B</text>
<text x="5.7" y="236.2">A</text>
<text x="411.6" y="236.2">A</text>
<text x="33.6" y="264.2">1</text>
<text x="83.6" y="264.2">2</text>
<text x="133.6" y="264.2">3</text>
<text x="183.7" y="264.2">4</text>
<text x="233.7" y="264.2">5</text>
<text x="283.7" y="264.2">6</text>
<text x="333.7" y="264.2">7</text>
<text x="383.7" y="264.2">8</text>
</g>
<g font-size="2.8">
<text x="66.2" y="274.1">2016-05-27 F. De Ruwe</text>
<text x="286.2" y="275.3">60008309</text>
<text x="66.2" y="278.6">2016-06-10 J. Martens</text>
<text x="8.9" y="287.6">1</text>
<text x="12.8" y="287.5">2016-06-10 FD</text>
<text x="66.2" y="283.1">2016-06-10 S. Denayer</text>
<text x="66.2" y="287.6">2016-06-10 C. Noelmans</text>
<text x="286.2" y="286.7">40104081</text>
</g>
<g font-size="2.1">
<text x="6.2" y="8.5">A3</text>
<text x="12.6" y="7.5">1CM</text>
<text x="111.2" y="7.5">10CM</text>
<text x="212.2" y="7.5">20CM</text>
<text x="311.1" y="7.5">30CM</text>
<text x="411.1" y="8.5">A3</text>
<text x="7.8" y="59" transform="rotate(-90 7.8 59)">20CM</text>
<text x="414.3" y="59" transform="rotate(-90 414.3 59)">20CM</text>
<text x="7.8" y="159" transform="rotate(-90 7.8 159)">10CM</text>
<text x="414.3" y="159" transform="rotate(-90 414.3 159)">10CM</text>
<text x="7.8" y="257" transform="rotate(-90 7.8 257)">1CM</text>
<text x="414.3" y="258" transform="rotate(-90 414.3 258)">1CM</text>
<text x="6.2" y="262.5">A3</text>
<text x="211.5" y="264">20CM</text>
<text x="411.1" y="262.5">A3</text>
<text x="12.1" y="264">1CM</text>
<text x="111.2" y="264">10CM</text>
<text x="311.1" y="264">30CM</text>
<text x="13.2" y="270.1">Date + Initials</text>
<text x="48.2" y="273.6">Issued</text>
<text x="66.2" y="270.1">Date (YYYY-MM-DD) - Name</text>
<text x="286.2" y="270.5">Material No.</text>
<text x="311.1" y="270.5">Drawing Name / Variant</text>
<text x="48.2" y="278.1">Checked 1</text>
<text x="7.3" y="286.5" transform="rotate(-90 7.3 286.5)">Revision</text>
<text x="48.2" y="282.6">Checked 2</text>
<text x="48.2" y="287.1">Released</text>
<text x="286.2" y="282.5">Document No.</text>
<text x="311.1" y="282.5">Sheet Name</text>
<text x="396.1" y="282.5">Sheet / #</text>
</g>
<text font-size="1.4" x="5.2" y="290.3">© 2015-2016 Advionics - All rights reserved. The reproduction, distribution and utilization of this document as well as the communication of its contents to others without express authorization is prohibited. Offenders will be held liable for the payment of damages. All rights reserved in the event of the grant of a patent, utility model or design.</text>
</svg>
